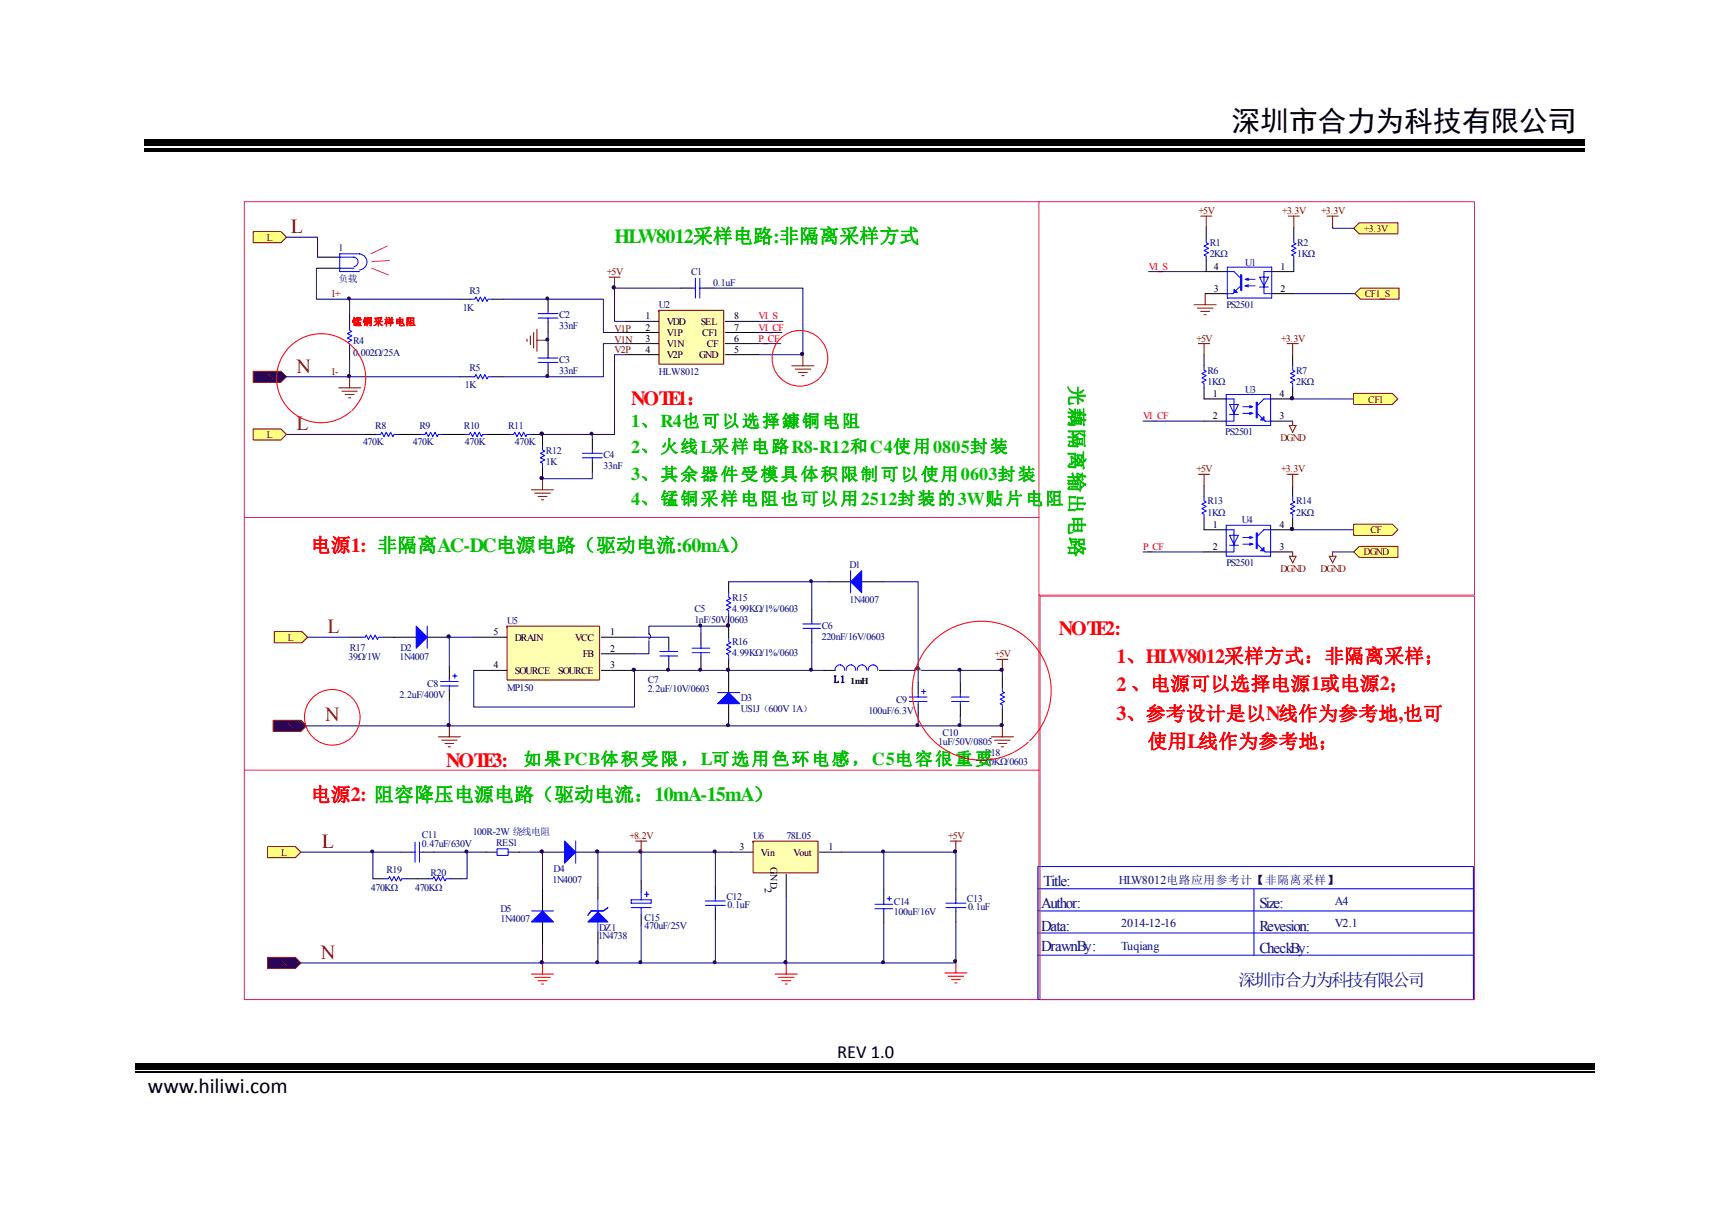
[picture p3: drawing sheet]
<svg xmlns="http://www.w3.org/2000/svg" width="297mm" height="210mm" viewBox="0 0 297 210" stroke-linecap="round" stroke-linejoin="round" font-family="sans-serif">
<path d="M24.9 25.5h247.2v.6h-247.2zM24.9 24h247.2v1h-247.2zM23.2 182.5h83.8v1.1h-83.8zM106.7 182.5h1.6v1.1h-1.6zM108.3 182.5h82.1v1.1h-82.1zM190.1 182.5h1.6v1.1h-1.6zM191.7 182.5h82.2v1.1h-82.2z" fill="#000"/>
<path d="M23.2 184h250.7" fill="none" stroke="#000" stroke-width=".25"/>
<g fill="none" stroke="#00f" stroke-width=".17">
<path d="M92.4 54.6h3.4M92.4 53.8h3.4M94.1 53.3v.5M94.1 54.6v.6M118.8 49.5h.6M119.4 47.8v3.4M120.2 49.5h.5M120.2 47.8v3.4M92.4 62.2h3.4M92.4 61.5h3.4M94.1 60.9v.6M94.1 62.2v.6"/>
<path d="M100 77.8h3.4M100 78.6h3.4M101.7 77.3v.5M101.7 78.6v.6M178.2 156.4h74.8M178.2 152.6h74.8M215.3 152.6v11.4M178.2 160.2h74.8M178.2 164h74.8"/>
</g>
<path d="M94.1 57.1v1.9M116.9 49.5h-11.4v5.7h1.9M122.6 49.5h15.3v11.4h-7.6M130.3 59h3.7M49.2 74.6h13.5" fill="none" stroke="#000080" stroke-width=".17"/>
<path d="M94.1 51.4v1.9M94.1 55.2v1.9M94.1 59v1.9M116.9 49.5h1.9M120.7 49.5h1.9M94.1 62.8v1.9M101.7 75.4v1.9M101.7 79.2v1.8" fill="none" stroke="#000" stroke-width=".17"/>
<g fill="#000080" stroke="#000080" stroke-width=".17">
<path d="M93.8 51.1h.3l.1 .1-.1 .3-.3-.1z" fill-rule="evenodd"/>
<path d="M93.8 64.4h.3l.1 .2-.1 .2-.3-.1z" fill-rule="evenodd"/>
<path d="M105.2 49.2h.3l.1 .1-.1 .3-.3-.1z" fill-rule="evenodd"/>
<path d="M93.8 58.1h.3v.4h-.3z" fill-rule="evenodd"/>
<path d="M105.2 49.2h.3l.1 .1-.1 .3-.3-.1z" fill-rule="evenodd"/>
<circle cx="137.7" cy="60.8" r=".25"/>
<circle cx="93" cy="82.1" r=".25"/>
</g>
<g fill="none" stroke="#800000" stroke-width=".17">
<path d="M90.5 58.2v.4M91.1 57.7v1.5M91.6 57.1v2.7M92.2 56.5v3.8M92.2 58.4h1.9M104.6 47.6h1.9M105.5 47.6v1.9M136 62.8h3.8M136.5 63.4h2.7M137.1 63.9h1.5M137.7 64.5h.3M137.9 60.9v1.9"/>
<path d="M91.2 84.1h3.8M91.8 84.7h2.7M92.4 85.2h1.5M93 85.8h.3M93.2 82.2v1.9"/>
</g>
<path d="M113.1 53.3h11.2v9.2h-11.2z" fill-rule="evenodd" fill="#ffffb0" stroke="#800000" stroke-width=".17"/>
<g fill="none" stroke="#000" stroke-width=".17">
<path d="M207.1 39v1.9M222.1 39v1.9M60 54v1.9M60 59.8v1.9M78.9 51.4h1.9M84.6 51.4h1.9M107.4 55.2h5.7M107.4 57.1h5.7M107.4 59h5.7M124.5 55.2h5.8M124.5 57.1h5.8M124.5 59h5.8"/>
<path d="M206.9 46.6h3.8M206.9 50.4h3.8M207.1 44.7v1.9M218.4 50.4h3.7M222.1 44.7v1.9h-3.7M62.7 74.6h1.9M68.4 74.6h3.8M76 74.6h3.8M78.9 64.7h1.9M83.6 74.6h3.8M84.6 64.7h1.9M91.2 74.6h2v1.9"/>
<path d="M107.4 60.9h5.7M124.5 60.9h5.8M206.7 66.6v1.9h3.8M206.7 72.3h3.8M206.7 60.9v1.9M218.2 72.3h3.8M222 66.6v1.9h-3.8M222 60.9v1.9M93.2 80.3v1.9M206.7 89v2h3.8M206.7 94.8h3.8M206.7 83.3v1.9"/>
<path d="M218.2 94.8h3.8M222 89v2h-3.8M222 83.3v1.9"/>
</g>
<g fill="none" stroke="#00f" stroke-width=".17">
<path d="M60 55.9v.8l.4 .2-.8 .4 .8 .4-.8 .3 .8 .4-.8 .4 .4 .2v.8M80.8 51.4h.7l.2-.4 .4 .8 .4-.8 .4 .8 .3-.8 .4 .8 .2-.4h.8M207.1 40.9v.8l.4 .2-.8 .3 .8 .4-.8 .4 .8 .4-.8 .4 .4 .2v.7M210.7 46.6h1.2l1.1 1.2M210.7 45.9h7.7v5.3h-7.7zM213 49.1l-1.3 1.3h-1M214 48h1.5M214 49.1h1.5M214.4 47.8l-.6 .2 .6 .2M214.4 48.9l-.6 .2 .6 .2M216.3 47.6h1.5l-.8 1.5zM216.3 49.3h1.5"/>
<path d="M218.4 46.6h-1.4v3.8h1.4M222.1 40.9v.8l.4 .2-.7 .3 .7 .4-.7 .4 .7 .4-.7 .4 .3 .2v.7M64.6 74.6h.8l.1-.4 .4 .8 .4-.8 .4 .8 .4-.8 .4 .8 .1-.4h.8M72.2 74.6h.8l.2-.4 .4 .8 .3-.8 .4 .8 .4-.8 .4 .8 .2-.4h.7M79.8 74.6h.8l.2-.4 .3 .8 .4-.8 .4 .8 .4-.8 .4 .8 .2-.4h.7M80.8 64.7h.7l.2-.4 .4 .8 .4-.8 .4 .8 .3-.8 .4 .8 .2-.4h.8M87.4 74.6h.8l.2-.4 .4 .8 .4-.8 .3 .8 .4-.8 .4 .8 .2-.4h.7M93.2 76.5v.8l.3 .1-.7 .4 .7 .4-.7 .4 .7 .4-.7 .4 .4 .1v.8M206.7 62.8v.8l.4 .2-.7 .3 .7 .4-.7 .4 .7 .4-.7 .3 .3 .2v.8M210.5 68.5h1.4v3.8h-1.4M210.5 67.7h7.7v5.4h-7.7zM211.1 69.4h1.5l-.7 1.6z"/>
<path d="M211.1 71.2h1.5M213.4 69.8h1.5M213.4 71h1.5M214.5 69.6l.6 .2-.6 .2M214.5 70.8l.6 .2-.6 .2M215.9 71l1.3 1.3h1M218.2 68.5h-1.2l-1.1 1.1M222 62.8v.8l.3 .2-.7 .3 .7 .4-.7 .4 .7 .4-.7 .3 .4 .2v.8M206.7 85.2v.8l.4 .2-.7 .4 .7 .4-.7 .3 .7 .4-.7 .4 .3 .2v.7M210.5 91h1.4v3.8h-1.4M210.5 90.2h7.7v5.3h-7.7zM211.1 91.9h1.5l-.7 1.5z"/>
<path d="M211.1 93.6h1.5M213.4 92.3h1.5M213.4 93.4h1.5M214.5 92.1l.6 .2-.6 .2M214.5 93.2l.6 .2-.6 .2M215.9 93.4l1.3 1.4h1M218.2 91h-1.2l-1.1 1.1M222 85.2v.8l.3 .2-.7 .4 .7 .4-.7 .3 .7 .4-.7 .4 .4 .2v.7"/>
</g>
<g fill="#000080" stroke="#000080" stroke-width=".17">
<path d="M92.8 74.3l.3-.1 .2 .3-.1 .1h-.4z" fill-rule="evenodd"/>
<path d="M92.8 74.3l.3-.1 .2 .3-.1 .1h-.4z" fill-rule="evenodd"/>
<path d="M92.8 74.3l.3-.1 .2 .3-.1 .1h-.4z" fill-rule="evenodd"/>
<circle cx="93" cy="82.1" r=".25"/>
<circle cx="101.6" cy="74.5" r=".24"/>
<circle cx="221.8" cy="68.4" r=".25"/>
<circle cx="221.8" cy="90.8" r=".25"/>
</g>
<path d="M86.5 51.4h17.1v5.7h3.8M107.4 59h-3.8v5.7h-17.1M130.3 57.1h3.9M130.3 55.2h4.1M197.2 46.6h9.7M101.7 74.6v.8M107.4 60.9h-1.9v13.7h-12.3M196.3 72.3h10.4M101.7 81v1.2h-8.5M196.3 94.8h10.4" fill="none" stroke="#000080" stroke-width=".17"/>
<g fill="#00f" stroke="#00f" stroke-width=".17">
<path d="M211.9 49.7l.5 .5h-.5z"/>
<path d="M217 71.5v.6h-.6z"/>
<path d="M217 94v.6h-.6z"/>
<path d="M213 47.2h.2v2.6h-.2z" fill-rule="evenodd"/>
<path d="M215.7 69.1v2.6h.2v-2.6z" fill-rule="evenodd"/>
<path d="M215.7 91.5v2.7h.2v-2.7z" fill-rule="evenodd"/>
</g>
<g fill="none" stroke="#800000" stroke-width=".17">
<path d="M206.2 37.1h1.9M207.1 37.1v1.9M221.2 37.1h1.9M222.1 37.1v1.9M205.8 59h1.9M206.7 59v1.9M221 59h1.9M222 59v1.9M221.4 73.1h1.1l-.5 1.1zM222 72.3v.8M205.8 81.4h1.9M206.7 81.4v1.9"/>
<path d="M221 81.4h1.9M221.4 95.5h1.1l-.5 1.1zM222 81.4v1.9M222 94.8v.7"/>
</g>
<path d="M43.5 73.6h4.7l1 1-1 .9h-4.7z" fill-rule="evenodd" fill="#ffff80" stroke="#800000" stroke-width=".17"/>
<path d="M58.1 66.6h3.8M58.7 67.2h2.7M59.3 67.7h1.5M59.8 68.3h.4M60 64.7v1.9" fill="none" stroke="#800000" stroke-width=".17"/>
<path d="M59.7 64.4h.4v.3l-.2 .1-.2-.1z" fill-rule="evenodd" fill="#000080" stroke="#000080" stroke-width=".17"/>
<path d="M43.5 63.8h4.7l1 .9-1 .9h-4.7z" fill-rule="evenodd" fill="#000080" stroke="#800000" stroke-width=".17"/>
<path d="M43.5 39.8h4.7l1 .9-1 1h-4.7z" fill-rule="evenodd" fill="#ffff80" stroke="#800000" stroke-width=".17"/>
<path d="M54.5 44.2h3.8M54.5 46.1h3.8" fill="none" stroke="#000" stroke-width=".17"/>
<path d="M58.3 44.2h2.5a.82 .82 0 0 1 .7 .8 .82 .82 0 0 1-.7 .8M58.3 46.1h2.5M61.7 43.6a1.38 1.38 0 0 1 1.3 1.4 1.38 1.38 0 0 1-1.3 1.4M61.7 43.6h-3.4v3h3.4" fill="none" stroke="#00f" stroke-width=".17"/>
<path d="M49.2 40.7h5.3v3.5M222.1 50.4h10.5M222 68.5h10.4M222 91h10.4" fill="none" stroke="#000080" stroke-width=".17"/>
<path d="M63.8 46.1l2.9 1.1M66.5 42.2l-2.9 1.4M66.9 44.7l-3.1 .2" fill="none" stroke="#da2467" stroke-width=".17"/>
<path d="M205 52.3h3.8M205.6 52.9h2.7M206.2 53.5h1.5M206.7 54h.4M206.9 50.4v1.9" fill="none" stroke="#800000" stroke-width=".17"/>
<g fill="#000080" stroke="#000080" stroke-width=".17">
<circle cx="221.8" cy="90.8" r=".25"/>
<circle cx="221.8" cy="68.4" r=".25"/>
</g>
<g fill="#ffff80" stroke="#800000" stroke-width=".17">
<path d="M232.4 39.2l1-1h6.6v2h-6.6z" fill-rule="evenodd"/>
<path d="M232.4 94.8l1-1h6.6v1.9h-6.6z" fill-rule="evenodd"/>
<path d="M232.6 50.4l1-.9h6.6v1.9h-6.6z" fill-rule="evenodd"/>
<path d="M232.4 67.5h6.7l.9 1-.9 .9h-6.7z" fill-rule="evenodd"/>
<path d="M232.4 90h6.7l.9 1-.9 .9h-6.7z" fill-rule="evenodd"/>
</g>
<path d="M227.9 37.1h1.9M228.8 37.1v1.9M228.2 95.5h1.2l-.6 1.1zM228.8 94.8v.7M171.2 113.2h1.9M172.1 113.2v1.9M170.2 126.5h3.8M170.8 127.1h2.6M171.3 127.7h1.6M171.9 128.2h.4M172.1 124.6v1.9" fill="none" stroke="#800000" stroke-width=".17"/>
<path d="M228.8 39v.2h3.6M228.8 94.8h3.6" fill="none" stroke="#000080" stroke-width=".17"/>
<g fill="#000080" stroke="#000080" stroke-width=".17">
<path d="M171.8 114.8h.4v.3l-.2 .1h-.2z" fill-rule="evenodd"/>
<path d="M171.8 124.3h.3l.1 .2v.2h-.4z" fill-rule="evenodd"/>
<path d="M76.8 109.1h.4l.1 .2-.1 .1h-.4z" fill-rule="evenodd"/>
</g>
<path d="M60 109.4h1.9M65.7 109.4h5.8M73.4 109.4h3.7" fill="none" stroke="#000" stroke-width=".17"/>
<path d="M61.9 109.4h.8l.2-.4 .4 .8 .3-.8 .4 .8 .4-.8 .4 .8 .2-.4h.7M73.4 107.5v3.8" fill="none" stroke="#00f" stroke-width=".17"/>
<path d="M71.5 107.5l1.9 1.9-1.9 1.9z" fill="#00f" stroke="#00f" stroke-width=".17"/>
<path d="M47.1 108.5h4.8l.9 .9-.9 1h-4.8z" fill-rule="evenodd" fill="#ffff80" stroke="#800000" stroke-width=".17"/>
<path d="M46.9 123.7h4.8l.9 .9-.9 1h-4.8z" fill-rule="evenodd" fill="#000080" stroke="#800000" stroke-width=".17"/>
<path d="M125.1 99.9v1.9M114.8 109.4v1.9M114.8 113.2v1.9M125.1 105.6v3.8M125.1 113.2v1.9" fill="none" stroke="#000" stroke-width=".17"/>
<path d="M113.3 112.6h3M113.3 111.9h3M114.8 111.3v.6M114.8 112.6v.6M125.1 101.8v.8l.4 .1-.8 .4 .8 .4-.8 .4 .8 .4-.8 .3 .4 .2v.8M125.1 109.4v.8l.4 .2-.8 .3 .8 .4-.8 .4 .8 .4-.8 .3 .4 .2v.8" fill="none" stroke="#00f" stroke-width=".17"/>
<g fill="#000080" stroke="#000080" stroke-width=".17">
<path d="M124.9 107.2h.3v.4h-.4l-.1-.2z" fill-rule="evenodd"/>
<path d="M124.9 107.2h.3v.4h-.4l-.1-.2z" fill-rule="evenodd"/>
<path d="M76.8 124.3h.4l.1 .2-.1 .2h-.4z" fill-rule="evenodd"/>
<circle cx="125" cy="115" r=".24"/>
<circle cx="114.7" cy="115" r=".25"/>
</g>
<path d="M75.3 126.5h3.8M75.8 127.1h2.7M76.4 127.7h1.5M77 128.2h.3M77.1 124.6v1.9" fill="none" stroke="#800000" stroke-width=".17"/>
<path d="M87.1 107.5h15.9v9.3h-15.9z" fill-rule="evenodd" fill="#ffffb0" stroke="#800000" stroke-width=".17"/>
<g fill="none" stroke="#000" stroke-width=".17">
<path d="M142.2 99.9h3.8M148 99.9h3.7M77.1 114.5v1.9M77.1 118.3v1.9M81.3 109.4h5.8M81.3 115.1h5.8M103.2 109.4h5.7M103.2 112.2h5.7M103.2 115.1h5.7M125.1 115.1v3.8M139.4 104.6v2M139.4 108.5v1.9"/>
<path d="M141.5 115.1h1.9M151 115.1h1.9M157.6 117.2v1.9M164.9 117.2v1.9M172.1 116.1v1.9M125.1 120.8v3.8M157.6 121v1.9M164.9 121v1.9M172.1 121.8v1.9M68.8 146.3h1.9M72.6 146.3h1.9M93.2 146.3h3.7"/>
<path d="M93.2 152.6v3.8M93.2 158.3v3.8M98.8 146.3h3.9M102.7 152.4v1.9M102.7 160v1.9M110.1 151.3v1.9M110.1 157v1.9M122.8 152.2v1.9M122.8 156v1.9M151.7 152.8v1.9M151.7 156.6v1.9"/>
</g>
<g fill="#000080" stroke="#000080" stroke-width=".17">
<path d="M76.8 109.1h.4l.1 .2-.1 .1h-.4z" fill-rule="evenodd"/>
<path d="M164.6 114.8h.3l.1 .3-.3 .1h-.1z" fill-rule="evenodd"/>
<path d="M109.8 165h.3v.4l-.1 .1-.3-.2z" fill-rule="evenodd"/>
<path d="M92.8 146h.4v.3l-.2 .1h-.2z" fill-rule="evenodd"/>
<path d="M102.4 146h.3v.3l-.2 .1h-.1z" fill-rule="evenodd"/>
<path d="M163.8 164.8h.3l.1 .2v.2h-.4z" fill-rule="evenodd"/>
<circle cx="108.8" cy="115" r=".25"/>
<circle cx="139.2" cy="115" r=".24"/>
<circle cx="125" cy="124.5" r=".24"/>
<circle cx="125" cy="115" r=".24"/>
<circle cx="157.5" cy="124.5" r=".24"/>
<circle cx="93" cy="165.2" r=".25"/>
<circle cx="63.9" cy="146.2" r=".25"/>
<circle cx="122.7" cy="146.2" r=".25"/>
<circle cx="109.9" cy="146.2" r=".25"/>
<circle cx="102.5" cy="165.2" r=".25"/>
</g>
<g fill="none" stroke="#000080" stroke-width=".17">
<path d="M52.8 109.4h7.2M81.3 109.4h-4.2v5.1M108.9 109.4h5.9M139.4 110.4v4.7M164.9 115.1v2.1M157.6 122.9v1.7M51.7 146.3h17.1M64 146.3v4.6M110.1 146.3v5M110.1 158.9v6.4M122.8 146.3v5.9M93.2 162.1v3.2"/>
<path d="M102.7 161.9v3.4"/>
</g>
<g fill="none" stroke="#00f" stroke-width=".17">
<path d="M146 98v3.8M75.6 117h3.1M75.6 117.8h3.1M77.1 116.4v.6M77.1 117.8v.5M77.7 116.1h.8M78.1 115.7v.7M123.2 118.9h3.8M137.9 107.9h3M137.9 107.1h3M139.4 106.6v.5M139.4 107.9v.6"/>
<path d="M145 115.1a.82 .82 0 0 0-.8-.9 .82 .82 0 0 0-.8 .9M146.9 115.1a.82 .82 0 0 0-.8-.9 .82 .82 0 0 0-.8 .9M148.8 115.1a.82 .82 0 0 0-.8-.9 .82 .82 0 0 0-.8 .9M150.7 115.1a.81 .81 0 0 0-.8-.9 .81 .81 0 0 0-.8 .9M156.1 119.7h3.1M157.6 119.1v.6M158.2 118.7h.8M158.6 118.3v.8M163.4 119.7h3M164.9 119.1v.6M172.1 118v.7l.4 .2-.8 .4 .8 .4-.8 .4 .8 .3-.8 .4 .4 .2v.8M156.1 120.4h3.1"/>
<path d="M157.6 120.4v.6M163.4 120.4h3M164.9 120.4v.6M70.7 146.3h.6M71.3 144.6v3.4M72 146.3h.6M72 144.6v3.4M91.2 156.4h3.8M98.8 144.4v3.8M102.7 154.3v5.7M108.4 154.5h3.4v.6h-3.4zM108.4 155.8h3.4"/>
<path d="M110.1 153.2v1.3M110.1 155.8v1.2M110.7 153.5h.7M111 153.2v.7M121.1 154.7h3.4M121.1 155.4h3.4M122.8 154.1v.6M122.8 155.4v.6M150.2 155.3h3.1M150.2 156h3.1M151.7 154.7v.6M151.7 156v.6"/>
<path d="M152.3 154.3h.8M152.7 153.9v.8"/>
</g>
<g fill="#00f" stroke="#00f" stroke-width=".17">
<path d="M125.1 118.9l1.9 1.9h-3.8z"/>
<path d="M148 98v3.8l-2-1.9z"/>
<path d="M100.9 158.3l1.8-1.7 1.7 1.7z"/>
<path d="M96.9 144.4l1.9 1.9-1.9 1.9z"/>
<path d="M91.2 158.3l2-1.9 1.8 1.9z"/>
<path d="M101.5 156.4h2.1l.8-.6-.8 .6h-2.1l-.6 .7z" fill-rule="evenodd"/>
</g>
<path d="M91.2 167.2h3.8M91.8 167.8h2.7M92.4 168.4h1.5M93 169h.3M93.2 165.3v1.9M162.2 167h3.8M162.8 167.6h2.7M163.4 168.2h1.5M163.9 168.8h.4M164.1 165.1v1.9" fill="none" stroke="#f00" stroke-width=".17"/>
<circle cx="109.9" cy="146.2" r=".24" fill="#800000" stroke="#800000" stroke-width=".17"/>
<path d="M109.1 144.4h1.9M110.1 144.4v1.9" fill="none" stroke="#800000" stroke-width=".17"/>
<path d="M129.3 144.4h11.2v5.5h-11.2z" fill-rule="evenodd" fill="#ffffb0" stroke="#800000" stroke-width=".17"/>
<path d="M64 150.9h1.9M69.7 150.9h3.9M77.3 150.9h1.9M83.4 146.3h1.9M87.2 146.3h2M125.5 146.3h3.8M135 150.1v3.8M140.7 146.3h3.8" fill="none" stroke="#000" stroke-width=".17"/>
<path d="M74.5 146.3h8.9M80.2 146.3v4.6h-1M89.2 146.3h4v6.3M122.8 157.9v7.4M125.5 146.3h-22.8v6.1M135 153.9v11.4M151.7 146.3v6.5M151.7 158.5v6.8" fill="none" stroke="#000080" stroke-width=".17"/>
<g fill="#000080" stroke="#000080" stroke-width=".17">
<path d="M102.4 146h.3v.3l-.2 .1h-.1z" fill-rule="evenodd"/>
<path d="M163.8 146h.4v.3l-.2 .1h-.2z" fill-rule="evenodd"/>
<path d="M134.7 165h.3v.4l-.1 .1-.3-.2z" fill-rule="evenodd"/>
<path d="M134.7 165h.3v.4l-.1 .1-.3-.2z" fill-rule="evenodd"/>
<path d="M92.8 146h.4v.3l-.2 .1h-.2z" fill-rule="evenodd"/>
<circle cx="122.7" cy="165.2" r=".25"/>
<circle cx="80.1" cy="146.2" r=".24"/>
<circle cx="151.6" cy="165.2" r=".25"/>
<circle cx="151.6" cy="146.2" r=".25"/>
</g>
<path d="M163.2 144.4h1.9M164.1 144.4v1.9" fill="none" stroke="#800000" stroke-width=".17"/>
<path d="M133.1 167.2h3.8M133.7 167.8h2.6M134.2 168.4h1.6M134.8 169h.4M135 165.3v1.9" fill="none" stroke="#f00" stroke-width=".17"/>
<path d="M65.9 150.9h.8l.2-.4 .4 .8 .3-.8 .4 .8 .4-.8 .4 .8 .2-.4h.7M73.6 150.9h.7l.2-.4 .4 .8 .4-.8 .3 .8 .4-.8 .4 .8 .2-.4h.7M85.3 145.7h1.9v1.2h-1.9z" fill="none" stroke="#00f" stroke-width=".17"/>
<path d="M45.9 145.4h4.8l1 .9-1 1h-4.8z" fill-rule="evenodd" fill="#ffff80" stroke="#800000" stroke-width=".17"/>
<path d="M45.9 164.4h4.8l1 .9-1 1h-4.8z" fill-rule="evenodd" fill="#000080" stroke="#800000" stroke-width=".17"/>
<path d="M120.4 108.8v1.9M120.4 112.6v1.9M164.1 152.6v1.9M164.1 156.4v1.9" fill="none" stroke="#000" stroke-width=".17"/>
<path d="M118.8 112.1h3.1M118.8 111.3h3.1M120.4 110.7v.6M120.4 112.1v.5M162.4 155.1h3.4M162.4 155.8h3.4M164.1 154.5v.6M164.1 155.8v.6M178.2 148.8h74.8v22.8h-74.8z" fill="none" stroke="#00f" stroke-width=".17"/>
<g fill="none" stroke="#000080" stroke-width=".17">
<path d="M54.5 46.1h-.2v5.3h24.6M60 51.4v2.6M49.2 64.7h29.7M60 61.7v3M125.1 99.9h17.1M139.4 99.9v4.7M151.7 99.9h5.9v17.3M81.3 115.1v6.3h27.6v-6.3h32.6M111.4 108.8a.45 .45 0 0 1 .3 .5 .45 .45 0 0 1-.3 .4M111.4 110v2.2h-2.5M120.4 107.5v1.3M120.4 114.5v.6"/>
<path d="M125.1 107.5h-13.7v1.3M152.9 115.1h4.2M157.9 115.1a.44 .44 0 0 0-.4-.6 .44 .44 0 0 0-.4 .6M158.2 115.1h13.9v1M77.1 120.2v4.4M164.9 122.9v1.7M172.1 123.7v.9h-119.5M144.5 146.3h19.6v6.3M164.1 158.3v7h-112.4"/>
</g>
<g fill="#000080" stroke="#000080" stroke-width=".17">
<path d="M163.8 146h.4v.3l-.2 .1h-.2z" fill-rule="evenodd"/>
<path d="M59.7 51.1h.4v.3l-.2 .1-.2-.1z" fill-rule="evenodd"/>
<path d="M59.7 64.4h.4v.3l-.2 .1-.2-.1z" fill-rule="evenodd"/>
<path d="M171.8 124.3h.3l.1 .2v.2h-.4z" fill-rule="evenodd"/>
<path d="M171.8 114.8h.4v.3l-.2 .1h-.2z" fill-rule="evenodd"/>
<path d="M76.8 124.3h.4l.1 .2-.1 .2h-.4z" fill-rule="evenodd"/>
<path d="M164.6 124.3l.1-.1 .3 .2-.1 .3h-.3z" fill-rule="evenodd"/>
<path d="M124.9 107.2h.3v.4h-.4l-.1-.2z" fill-rule="evenodd"/>
<path d="M120.1 107.2h.3v.4h-.4v-.2z" fill-rule="evenodd"/>
<circle cx="139.2" cy="99.8" r=".24"/>
<circle cx="108.8" cy="115" r=".25"/>
<circle cx="120.2" cy="115" r=".24"/>
</g>
<path d="M178.4 34.6v137h-136.5v-137h211.3v67.6h-74.8M41.9 88.9h136.5M178.6 102.4h74.6v69.2h-74.6zM41.9 132.2h136.5" fill="none" stroke="#da2467" stroke-width=".17"/>
<path d="M157.3 114.7l.2-.2 .2 .1v.4h-.4z" fill-rule="evenodd" fill="#800000" stroke="#800000" stroke-width=".17"/>
<path d="M60.4 70.5a7.6 7.6 0 0 0-2.5-12.7 7.6 7.6 0 0 0-10.3 7.8 7.6 7.6 0 0 0 11.5 5.9l1.2-.9M140.6 65a4.8 4.8 0 0 0-1.6-7.9 4.8 4.8 0 0 0-6.4 4.7 4.8 4.8 0 0 0 7 3.9l1-.6M60.4 126.6a4.8 4.8 0 0 0-1.8-7.9 4.8 4.8 0 0 0-6.3 5.2 4.8 4.8 0 0 0 7.5 3.2l.5-.4M176.8 127.2a11.9 11.9 0 0 0-4.5-19.9 11.9 11.9 0 0 0-15.5 13.3 11.9 11.9 0 0 0 19 7.5l.7-.7" fill="none" stroke="#f00" stroke-width=".17"/>
<text font-size="4.9" x="211.5" y="22.5">深圳市合力为科技有限公司</text>
<text font-size="3.7" x="25.4" y="187.6">www.hiliwi.com</text>
<g font-size="3.4" fill="#800000">
<text x="50" y="40">L</text>
<text x="50.9" y="64">N</text>
<text x="50.9" y="73.9">L</text>
<text x="56.2" y="108.7">L</text>
<text x="55.9" y="123.7">N</text>
<text x="55.3" y="145.6">L</text>
<text x="55.1" y="164.6">N</text>
</g>
<g font-size="3.4" fill="#00bf00">
<text x="105.5" y="41.7">HLW8012采样电路:非隔离采样方式</text>
<text x="183.7" y="66.2" transform="rotate(90 183.7 66.2)">光藕隔离输出电路</text>
</g>
<g font-size="3.4" fill="#f00">
<text x="108.4" y="69.5">NOTE1：</text>
<text x="53.4" y="94.8">电源1: 非隔离AC-DC电源电路（驱动电流:60mA）</text>
<text x="181.8" y="109.1">NOTE2:</text>
<text x="191.7" y="113.8">1、HLW8012采样方式：非隔离采样；</text>
<text x="191.7" y="118.6">2 、电源可以选择电源1或电源2；</text>
<text x="191.7" y="123.7">3、参考设计是以N线作为参考地,也可</text>
<text x="76.6" y="131.7">NOTE3:</text>
<text x="197" y="128.4">使用L线作为参考地；</text>
<text x="53.4" y="137.6">电源2: 阻容降压电源电路（驱动电流：10mA-15mA）</text>
</g>
<text font-size="3.2" x="143.7" y="181.7">REV 1.0</text>
<g font-size="3.1" fill="#00bf00">
<text x="108.4" y="73.3">1、R4也可以选择鏮铜电阻</text>
<text x="108.4" y="77.7">2、火线L采样电路R8-R12和C4使用0805封装</text>
<text x="108.4" y="82.5">3、其余器件受模具体积限制可以使用0603封装</text>
<text x="108.4" y="86.7">4、锰铜采样电阻也可以用2512封装的3W贴片电阻</text>
</g>
<text font-size="3" fill="#00bf00" x="89.9" y="131.4">如果PCB体积受限，L可选用色环电感，C5电容很重要</text>
<text font-size="3" fill="#000080" x="212.6" y="169.2">深圳市合力为科技有限公司</text>
<g font-size="2.6" fill="#000080">
<text x="178.8" y="156">Author:</text>
<text x="179.2" y="152.2">Title:</text>
<text x="216.3" y="156">Size:</text>
<text x="178.8" y="159.8">Data:</text>
<text x="216.3" y="159.8">Revesion:</text>
<text x="178.8" y="163.2">DrawnBy:</text>
<text x="216.3" y="163.6">CheckBy:</text>
</g>
<g font-size="2.1" fill="#000080">
<text x="192.1" y="151.8">HLW8012电路应用参考计【非隔离采样】</text>
<text x="229.2" y="155.4">A4</text>
<text x="192.5" y="159.2">2014-12-16</text>
<text x="229.2" y="159.2">V2.1</text>
<text x="192.5" y="163">Tuqiang</text>
</g>
<g font-size="1.7" fill="#800000">
<text x="45.8" y="41.3">L</text>
<text x="205.8" y="36.8">+5V</text>
<text x="220.2" y="36.8">+3.3V</text>
<text x="226.8" y="36.8">+3.3V</text>
<text x="234.2" y="39.8">+3.3V</text>
<text x="104.2" y="47.2">+5V</text>
<text x="57" y="51">I+</text>
<text x="234.3" y="51">CF1_S</text>
<text x="105.5" y="56.9">V1P</text>
<text x="105.5" y="58.8">V1N</text>
<text x="205.4" y="58.7">+5V</text>
<text x="220" y="58.7">+3.3V</text>
<text x="45.8" y="65.3">N</text>
<text x="57" y="64.3">I-</text>
<text x="105.5" y="60.6">V2P</text>
<text x="234.9" y="69.1">CF1</text>
<text x="45.8" y="75.2">L</text>
<text x="219.9" y="75.7">DGND</text>
<text x="205.4" y="81.1">+5V</text>
<text x="220" y="81.1">+3.3V</text>
<text x="234.1" y="95.4">DGND</text>
<text x="235.3" y="91.6">CF</text>
<text x="219.9" y="98.2">DGND</text>
<text x="226.7" y="98.2">DGND</text>
<text x="49.4" y="110">L</text>
<text x="170.8" y="112.9">+5V</text>
<text x="49.3" y="125.2">N</text>
<text x="48.3" y="146.9">L</text>
<text x="108.1" y="144.1">+8.2V</text>
<text x="162.8" y="144.1">+5V</text>
<text x="48.3" y="165.9">N</text>
</g>
<g font-size="1.7" fill="#000080">
<text x="58.1" y="43.1">1</text>
<text x="118.7" y="47.2">C1</text>
<text x="207.7" y="42.3">R1</text>
<text x="207.7" y="44.2">2KΩ</text>
<text x="213.8" y="45.7">U1</text>
<text x="222.7" y="42.3">R2</text>
<text x="222.7" y="44.2">1KΩ</text>
<text x="58.1" y="48.4">负载</text>
<text x="79.5" y="53.3">1K</text>
<text x="80.6" y="50.5">R3</text>
<text x="113.1" y="52.9">U2</text>
<text x="122.4" y="49.1">0.1uF</text>
<text x="210.6" y="52.9">PS2501</text>
<text x="60.6" y="59">R4</text>
<text x="96" y="54.7">C2</text>
<text x="96" y="56.6">33nF</text>
<text x="60.6" y="61.1">0.002Ω/25A</text>
<text x="80.6" y="63.8">R5</text>
<text x="96" y="62.3">C3</text>
<text x="96" y="64.2">33nF</text>
<text x="113.1" y="64.3">HLW8012</text>
<text x="207.3" y="64.2">R6</text>
<text x="222.5" y="64.2">R7</text>
<text x="79.8" y="66.6">1K</text>
<text x="207.3" y="66.1">1KΩ</text>
<text x="213.8" y="67.4">U3</text>
<text x="222.5" y="66.1">2KΩ</text>
<text x="62.3" y="76.3">470K</text>
<text x="64.4" y="73.7">R8</text>
<text x="70.9" y="76.3">470K</text>
<text x="72" y="73.7">R9</text>
<text x="79.6" y="73.7">R10</text>
<text x="79.8" y="76.3">470K</text>
<text x="87.2" y="73.7">R11</text>
<text x="88.4" y="76.3">470K</text>
<text x="93.7" y="77.9">R12</text>
<text x="210.4" y="74.6">PS2501</text>
<text x="93.7" y="79.8">1K</text>
<text x="103.6" y="78.6">C4</text>
<text x="103.6" y="80.5">33nF</text>
<text x="207.3" y="86.6">R13</text>
<text x="207.3" y="88.5">1KΩ</text>
<text x="213.2" y="89.9">U4</text>
<text x="222.5" y="86.6">R14</text>
<text x="222.5" y="88.5">2KΩ</text>
<text x="145.9" y="97.5">D1</text>
<text x="210.6" y="97.3">PS2501</text>
<text x="87.1" y="107.2">U5</text>
<text x="119.2" y="105.1">C5</text>
<text x="119.2" y="107">1nF/50V/0603</text>
<text x="125.7" y="103.2">R15</text>
<text x="125.7" y="105.1">4.99KΩ/1%/0603</text>
<text x="141.1" y="107.9">C6</text>
<text x="145.9" y="103.5">1N4007</text>
<text x="59.9" y="113.2">39Ω/1W</text>
<text x="60" y="111.7">R17</text>
<text x="68.6" y="113.2">1N4007</text>
<text x="68.8" y="111.7">D2</text>
<text x="125.7" y="110.8">R16</text>
<text x="125.7" y="112.7">4.99KΩ/1%/0603</text>
<text x="141.1" y="109.8">220nF/16V/0603</text>
<text x="68.6" y="119.9">2.2uF/400V</text>
<text x="73.4" y="118">C8</text>
<text x="87.1" y="118.6">MP150</text>
<text x="111.2" y="117.2">C7</text>
<text x="111.2" y="118.8">2.2uF/10V/0603</text>
<text x="143.2" y="117.2">L1</text>
<text x="127.2" y="120.3">D3</text>
<text x="127.2" y="122.2">US1J（600V 1A）</text>
<text x="149.1" y="122.6">100uF/6.3V</text>
<text x="153.9" y="120.7">C9</text>
<text x="161.1" y="127.9">1uF/50V/0805</text>
<text x="161.8" y="126.4">C10</text>
<text x="169.1" y="129.8">R18</text>
<text x="169.1" y="131.3">10KΩ/0603</text>
<text x="72.4" y="143.9">C11</text>
<text x="81.2" y="143.3">100R-2W 绕线电阻</text>
<text x="66.3" y="150">R19</text>
<text x="72.4" y="145.4">0.47uF/630V</text>
<text x="85.2" y="145.2">RES1</text>
<text x="95.1" y="149.8">D4</text>
<text x="129.3" y="144.1">U6</text>
<text x="135" y="144.1">78L05</text>
<text x="63.7" y="153">470KΩ</text>
<text x="71.3" y="153">470KΩ</text>
<text x="73.9" y="150.3">R20</text>
<text x="94.9" y="151.7">1N4007</text>
<text x="124.7" y="154.5">C12</text>
<text x="124.9" y="155.9">0.1uF</text>
<text x="153.5" y="155.3">C14</text>
<text x="166" y="154.9">C13</text>
<text x="85.9" y="156.6">D5</text>
<text x="85.9" y="158.3">1N4007</text>
<text x="102.7" y="161.2">1N4738</text>
<text x="102.9" y="159.9">DZ1</text>
<text x="110.7" y="158.1">C15</text>
<text x="110.7" y="159.5">470uF/25V</text>
<text x="153.5" y="157.2">100uF/16V</text>
<text x="166.2" y="156.2">0.1uF</text>
</g>
<g font-size="1.7" fill="#f00">
<text x="197.2" y="46.3">VI_S</text>
<text x="60.4" y="55.8">锰铜采样电阻</text>
<text x="130.3" y="56.7">VI_CF</text>
<text x="130.3" y="54.8">VI_S</text>
<text x="130.3" y="58.7">P_CF</text>
<text x="196.3" y="72">VI_CF</text>
<text x="196.3" y="94.4">P_CF</text>
</g>
<g font-size="1.7">
<text x="208.4" y="46.3">4</text>
<text x="219.9" y="46.3">1</text>
<text x="208.4" y="50.1">3</text>
<text x="219.9" y="50.1">2</text>
<text x="110.8" y="54.8">1</text>
<text x="110.8" y="56.7">2</text>
<text x="110.8" y="58.7">3</text>
<text x="114.5" y="55.8">VDD</text>
<text x="114.5" y="57.7">V1P</text>
<text x="114.5" y="59.6">V1N</text>
<text x="120.3" y="55.8">SEL</text>
<text x="120.6" y="57.7">CF1</text>
<text x="121.4" y="59.6">CF</text>
<text x="126.1" y="56.7">7</text>
<text x="126.1" y="58.7">6</text>
<text x="126.1" y="54.8">8</text>
<text x="110.8" y="60.6">4</text>
<text x="114.5" y="61.5">V2P</text>
<text x="120" y="61.5">GND</text>
<text x="126.1" y="60.6">5</text>
<text x="208.2" y="68.2">1</text>
<text x="208.2" y="72">2</text>
<text x="219.7" y="72">3</text>
<text x="219.7" y="68.2">4</text>
<text x="208.2" y="90.6">1</text>
<text x="208.2" y="94.4">2</text>
<text x="219.7" y="94.4">3</text>
<text x="219.7" y="90.6">4</text>
<text x="84.7" y="109.1">5</text>
<text x="88.4" y="110">DRAIN</text>
<text x="98.7" y="110">VCC</text>
<text x="100.1" y="112.9">FB</text>
<text x="104.8" y="109.1">1</text>
<text x="104.8" y="111.9">2</text>
<text x="84.7" y="114.8">4</text>
<text x="88.4" y="115.7">SOURCE</text>
<text x="95.8" y="115.7">SOURCE</text>
<text x="104.8" y="114.8">3</text>
<text x="127" y="146">3</text>
<text x="130.6" y="146.9">Vin</text>
<text x="132.3" y="148.8" transform="rotate(90 132.3 148.8)">GND</text>
<text x="136.2" y="146.9">Vout</text>
<text x="142.2" y="146">1</text>
<text x="131.3" y="152.4" transform="rotate(90 131.3 152.4)">2</text>
</g>
<text font-size="1.5" fill="#080d02" x="146" y="117.4">1mH</text>
</svg>
